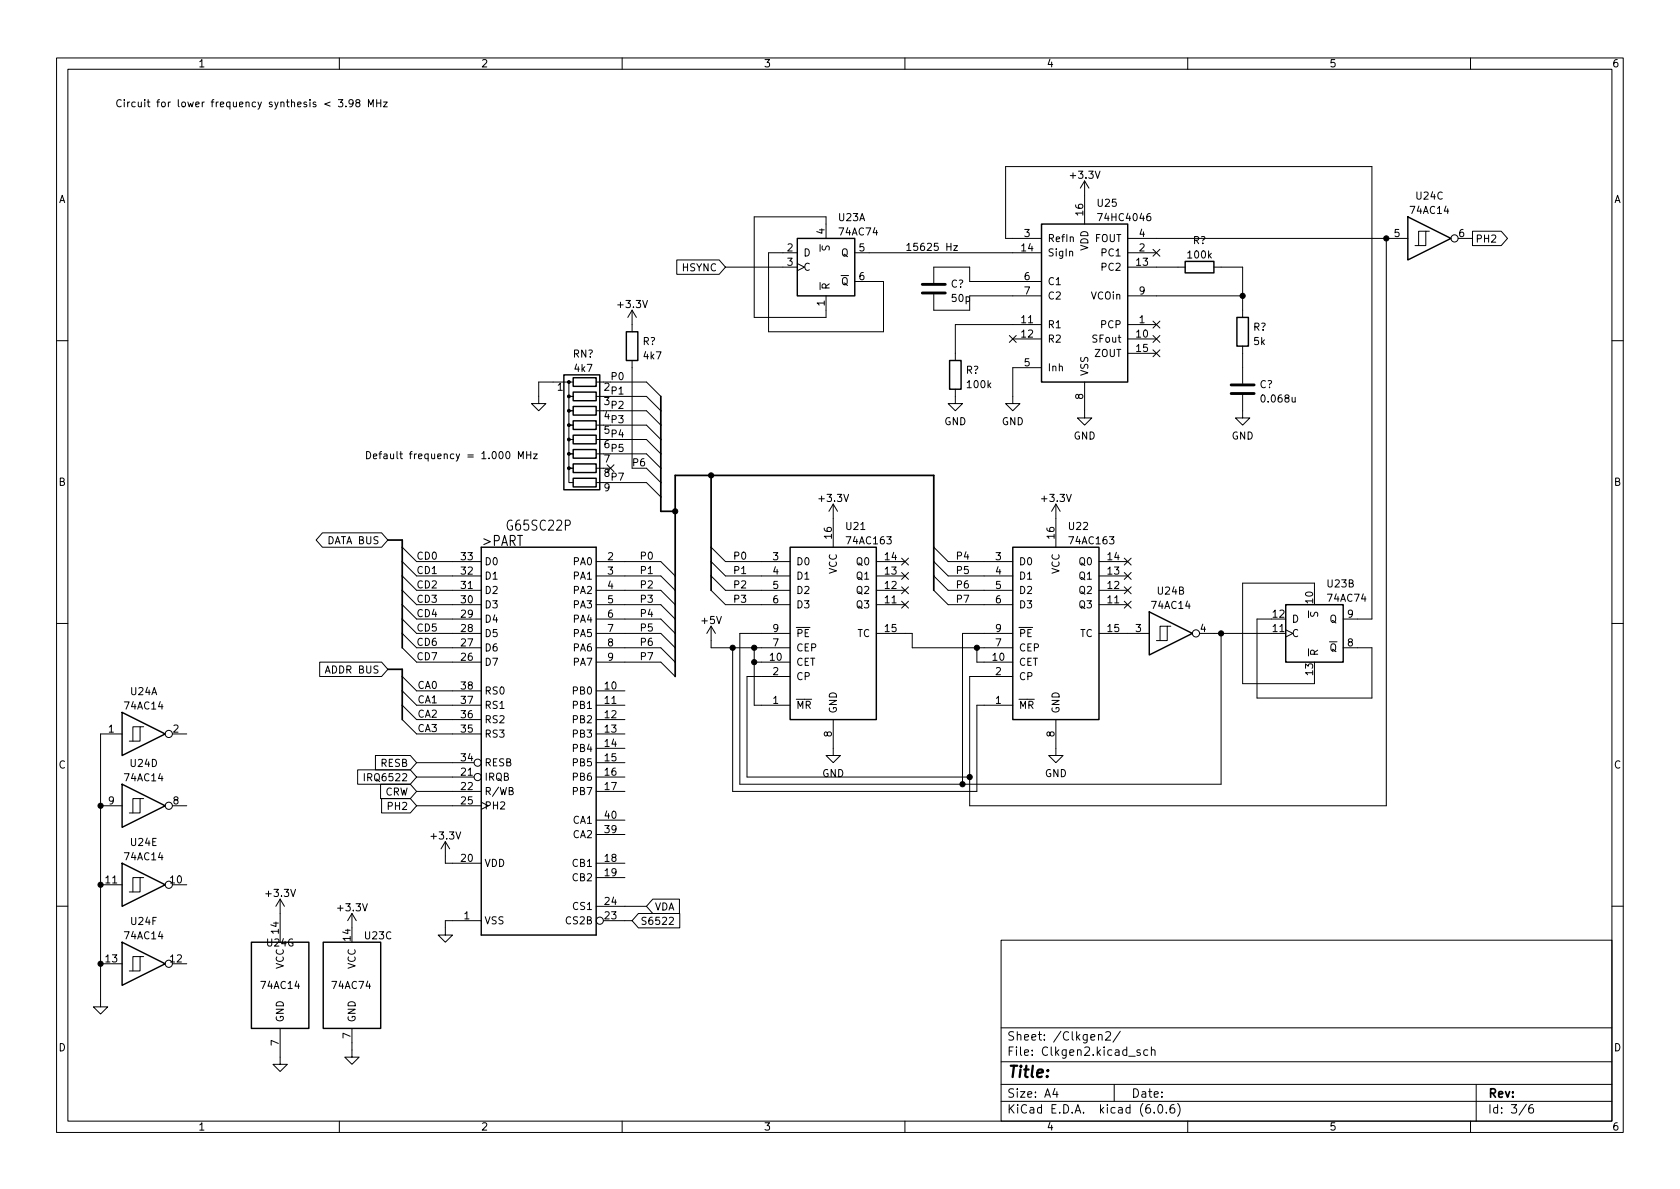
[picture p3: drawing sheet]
<svg xmlns="http://www.w3.org/2000/svg" width="297mm" height="210mm" viewBox="0 0 297 210" stroke-linecap="round" stroke-linejoin="round" font-family="sans-serif">
<g fill="none" stroke="#000" stroke-width=".18">
<path d="M10 10.2h277v190.1h-277zM12 12.2h273v186.1h-273zM59.8 17.6h.8l-.4 .5 .4 .1v.6l-.2 .1-.6-.1M60 10.2v2M61.2 18.8v.1M62.4 18.2l-.2 .2h-.3l-.2-.2 .1-.5 .4-.1 .2 .1a.84 .84 0 0 1-.3 1.2h-.3M63.2 18.2l-.3-.3 .1-.2 .2-.1 .3 .1 .1 .2v.1l-.6 .2-.1 .2v.2l.3 .3h.2l.2-.3v-.3l-.2-.1M65.1 18.9v-1.3l.5 .9 .4-.9v1.3M66.6 17.6v1.3M66.6 18.2h.7M67.3 17.6v1.3M67.8 18h.7l-.7 .9h.7"/>
<path d="M110 10.2v2M160 10.2v2M210 10.2v2M260 10.2v2M191.8 32l-.8 1.3M191.8 32v7.6M191.8 32l.7 1.3M111.8 54.9l-.8 1.2M111.8 54.9v3.8M111.8 54.9l.7 1.2M119.7 46h7.5l1.1 1.2-1.1 1.3h-7.5zM128.3 47.2h12.7"/>
<path d="M141 46.6l1.2 .6-1.2 .7M141 44.7h-5.1v14h20.3v-8.9h-5.1M145 43.3v1.2M145.4 43.5v.5l.1 .2h.3l.3-.6 .3-.1 .2 .2v.5M146 42.2v-3.9h-12.7v17.8h12.7v-3.8M151.1 44.7h33M165.1 52.1v2.8h6.3v-2.6h12.7M168.6 43.4h.7l-.7 .9h.7M178.5 59.3l1.2 1.2M179.1 59.9h5M179.7 59.3l-1.2 1.2M184.1 57.4h-15.2v6.3"/>
<path d="M184.1 49.8h-12.7v-2.6h-6.3v2.8M184.1 42.2h-6.3v-12.7h64.8v80h-5.1M199.4 44.7h5.1M199.4 47.2h10.1M199.4 57.4h5.1M199.4 59.9h5.1M199.4 42.2h49.5M199.4 52.3h20.3M203.9 59.3l1.2 1.2M203.9 44.1l1.2 1.2M203.9 56.8l1.2 1.2M205.1 59.3l-1.2 1.2"/>
<path d="M205.1 44.1l-1.2 1.2M205.1 56.8l-1.2 1.2M214.6 47.2h5.1v8.9M245.1 42.2v100.3h-73.7v-22.9h7.7M252.1 40.9h-1.3v2.5M252.7 40.9h-.6v2.5h-1.9M257.8 42.2h2.5M260.3 40.9h5.1l1.1 1.3-1.1 1.2h-5.1zM10 60.2h2M64.8 79.8a.64 .64 0 0 1 .7 .7 .64 .64 0 0 1-.7 .6zM67.5 79.8l-.3 .2v1.1M100.3 67.6h-5.1v3.8h1.3l-1.3 1.2-1.2-1.2h1.2"/>
<path d="M101.3 67.6h-.7v2.5h.7h-.7v2.5h.7h-.7v2.6h.7h-.7v2.5h.7h-.7v2.6h.7h-.7v2.5h.7h-.7v2.5h.7M105.4 67.6h1.3M105.4 70.1h1.3M105.4 72.6h1.3M105.4 75.2h1.3M105.4 77.7h1.3M107.9 67.6h6.4l2.5 2.5M107.9 70.1h6.4l2.5 2.5M107.9 72.6h6.4l2.5 2.6M107.9 75.2h6.4l2.5 2.5M107.9 77.7h6.4l2.5 2.6M111.8 63.7v19.1"/>
<path d="M168.9 68.8v2.6h1.3l-1.3 1.2-1.3-1.2h1.3M184.1 65h-5v6.4h1.2l-1.2 1.2-1.3-1.2h1.3M191.8 67.6v6.3h1.2l-1.2 1.3-1.3-1.3h1.3M199.4 62.5h5.1M203.9 61.9l1.2 1.2M205.1 61.9l-1.2 1.2M219.7 69.8v4.1h1.3l-1.3 1.3-1.3-1.3h1.3M219.7 61.2v6.6M285 60.2h2M57 94.2h10.5l1.1 1.3-1.1 1.3h-10.5l-1.1-1.3zM66 80.7l.6-.1v-.3h-.4l-.2 .2 .1 .6h.5M67 80.3h.5"/>
<path d="M67.9 80.3h.5v.8M68.4 80.6h-.4l-.2 .2 .2 .3h.4M69 80.3l.1 .8h.3l.2-.1M71.1 99.3l2.6 2.5h11.4M71.1 96.8l2.6 2.5h11.4M94.3 80.3h.7l-.7 .8h.7M105.4 80.3h1.3M105.4 82.8h1.3M105.4 85.3h1.3M105.4 99.3h11.4l2.6 2.5M107.3 82.2l1.3 1.2M107.9 80.3h6.4l2.5 2.5"/>
<path d="M107.9 85.3h6.4l2.5 2.6M108.6 82.2l-1.3 1.2M114.3 82.8l2.5 2.5M125.7 99.3l2.6 2.5h11.4M125.7 96.8l2.6 2.5h11.4M147.3 89.1l-.7 1.3M147.3 89.1v7.7M147.3 89.1l.8 1.3M154.9 99.3h5.1M159.4 98.7l1.2 1.2M160.6 98.7l-1.2 1.2M165.1 99.3l2.5 2.5h11.5"/>
<path d="M165.1 96.8l2.5 2.5h11.5M186.7 89.1v7.7M186.7 89.1l-.8 1.3M186.7 89.1l.8 1.3M194.3 99.3h5.1M198.8 98.7l1.2 1.2M200 98.7l-1.2 1.2M10 110.2h2M56.5 117.1h11l1.1 1.3-1.1 1.2h-11zM71.1 109.5l2.6 2.5h11.4M71.1 112l2.6 2.5h11.4M71.1 106.9l2.6 2.6h11.4"/>
<path d="M71.1 114.5l2.6 2.6h11.4M71.1 104.4l2.6 2.5h11.4M71.1 101.8l2.6 2.6h11.4M71.1 119.6l2.6 2.6h11.4M105.4 112h11.4l2.6 2.5M105.4 114.5h11.4l2.6 2.6M105.4 109.5h11.4l2.6 2.5M105.4 117.1h11.4l2.6 2.5M105.4 106.9h11.4l2.6 2.6M105.4 104.4h11.4l2.6 2.5M105.4 101.8h11.4l2.6 2.6M125.7 110.7l-.7 1.3"/>
<path d="M125.7 110.7v3.8h14M125.7 110.7l.8 1.3M125.7 104.4l2.6 2.5h11.4M125.7 101.8l2.6 2.6h11.4M129.5 114.5v25.4h43.2v-15.2h6.4M133.3 114.5v10.2h6.4M133.3 117.1h6.4M139.7 112h-8.9v26.7h85.1v-26.7M139.7 119.6h-7.6v17.8h39.3M154.9 112h6.4v2.5h17.8M154.9 106.9h5.1M154.9 104.4h5.1"/>
<path d="M154.9 101.8h5.1M159.4 103.8l1.2 1.2M159.4 106.3l1.2 1.2M159.4 101.2l1.2 1.3M160.6 106.3l-1.2 1.2M160.6 103.8l-1.2 1.2M160.6 101.2l-1.2 1.3M165.1 104.4l2.5 2.5h11.5M165.1 101.8l2.5 2.6h11.5M172.7 114.5v2.6h6.4M179.1 112h-8.9v26.7M194.3 112h8.9"/>
<path d="M194.3 106.9h5.1M194.3 104.4h5.1M194.3 101.8h5.1M198.8 106.3l1.2 1.2M198.8 103.8l1.2 1.2M198.8 101.2l1.2 1.3M200 106.3l-1.2 1.2M200 103.8l-1.2 1.2M200 101.2l-1.2 1.3M206.4 110.7h-1.3v2.6M207 110.7h-.6v2.6h-1.9M212.1 112h15.2"/>
<path d="M224.8 109.5h-2.6v13.9h20.4v-8.9h-5.1M227.3 111.4l1.3 .6-1.3 .6M231.4 108v1.2M231.8 108.3l-.1 .4 .1 .2h.4l.2-.5 .3-.1 .3 .2-.1 .5M232.4 104.4v-1.3h-12.7v17.8h12.7v-1.3M285 110.2h2M21.6 129.8h-3.8v48.2h1.2l-1.2 1.3-1.3-1.3h1.3M24.8 128.5h-1.3v2.6M25.4 128.5h-.6v2.6h-1.9M30.5 129.8h2.5M63.2 136.1h9.3l1.2 1.3-1.2 1.3h-9.3zM64.4 136.8v1.3"/>
<path d="M66.4 133.6h6.1l1.2 1.3-1.2 1.2h-6.1zM67.3 138.7h5.2l1.2 1.2-1.2 1.3h-5.2zM71.1 122.2l2.6 2.5h11.4M71.1 124.7l2.6 2.5h11.4M71.1 127.2l2.6 2.6h11.4M73.7 134.9h10.1M73.7 137.4h10.1M73.7 139.9h11.4M105.4 124.7h5.1M105.4 122.2h5.1M105.4 127.2h5.1M105.4 129.8h5.1"/>
<path d="M105.4 132.3h5.1M105.4 134.9h5.1M105.4 137.4h5.1M105.4 139.9h5.1M147.3 127.2v6.4h1.3l-1.3 1.3-1.3-1.3h1.3M186.7 127.2v6.4h1.3l-1.3 1.3-1.3-1.3h1.3M17.8 142.5h3.8M17.8 156.5h3.8M24.8 155.2h-1.3v2.5M24.8 141.2h-1.3v2.6M25.4 155.2h-.6v2.5h-1.9M25.4 141.2h-.6v2.6h-1.9"/>
<path d="M30.5 142.5h2.5M30.5 156.5h2.5M49.5 159l-.7 1.3M49.5 159v7.6M49.5 159l.8 1.3M67.5 141.2h5l1.2 1.3-1.2 1.3h-5zM73.7 142.5h11.4M78.7 148.8l-.7 1.3M78.7 148.8v3.8h6.4M78.7 148.8l.8 1.3M85.1 141.9l1.3 .6-1.3 .6M105.4 152.6h5.1"/>
<path d="M105.4 155.2h5.1M105.4 147.6h5.1M105.4 145h5.1M115.4 159h4.7v2.5h-4.7l-1.1-1.2zM10 160.2h2M17.8 170.4h3.8M24.8 169.2h-1.3v2.5M25.4 169.2h-.6v2.5h-1.9M30.5 170.4h2.5M62.2 161.5l-.7 1.3M62.2 161.5v2.6M62.2 161.5l.8 1.3"/>
<path d="M85.1 162.8h-6.4v2.5h1.3l-1.3 1.3-1.2-1.3h1.2M105.4 160.3h8.9M106.7 162.8h5.1M112.9 161.5h7.3v2.6h-7.3l-1.1-1.3zM118.3 162.3l.5-.1 .3 .4-.8 .9h.8M177 166.3h108v32h-108zM285 160.2h2M49.5 181.9v6.3h1.3l-1.3 1.3-1.2-1.3h1.2M60 198.3v2M62.2 181.9v5h1.3l-1.3 1.3-1.2-1.3h1.2M110 198.3v2M160 198.3v2"/>
<path d="M177 194.8h108M177 191.8h108M177 187.8h108M177 181.8h108M186.5 192.5l-.4 1h1M186.9 193v1M194.2 183.1l.2-.2 .4 .1 .1 .9M194.2 182.9v1M195.5 182.6l.6-.2 .2 .2 .1 .3-1 1h1M197 191.8v3M198.1 182.4l-1.3 1.9M199.6 186.8h1.1"/>
<path d="M201.6 185.7l-.4-.1-.2 .2 .1 .3 .5 .1v.4h-.6M202.9 185.7l-.4-.1-.3 .3v.4l.2 .3h.5M203.6 185.8l.2-.2 .3 .1 .1 .9M203.6 185.1v1.5M204.1 196.7v.1M204.9 195.4l.2-.1a.81 .81 0 0 1 .6 .7 .81 .81 0 0 1-.3 .8h-.2a.81 .81 0 0 1-.6-.6 .81 .81 0 0 1 .3-.8zM206.2 196.7v.1M207.6 195.3a.59 .59 0 0 0-.7 .7v.5l.1 .3h.4l.2-.1 .1-.5-.1-.2-.5-.1-.2 .3M208.2 195.1a1.72 1.72 0 0 1 0 2.3M210 198.3v2M260 198.3v2M261 191.8v6.5"/>
<path d="M269.9 195.3l-1.3 1.9M271 195.3a.6 .6 0 0 0-.7 .7v.5l.1 .3h.5l.2-.1 .1-.5-.2-.2-.4-.1-.3 .3"/>
<circle cx="257.2" cy="42.2" r=".63"/>
<circle cx="211.5" cy="112" r=".63"/>
<circle cx="29.8" cy="129.8" r=".63"/>
<circle cx="84.5" cy="134.9" r=".63"/>
<circle cx="84.5" cy="137.4" r=".63"/>
<circle cx="29.8" cy="156.5" r=".63"/>
<circle cx="29.8" cy="142.5" r=".63"/>
<circle cx="29.8" cy="170.4" r=".63"/>
<circle cx="106" cy="162.8" r=".63"/>
</g>
<g fill="none" stroke="#000" stroke-width=".25">
<path d="M184.1 39.6h15.3v28h-15.3zM248.9 38.3l7.6 3.9-7.6 3.8zM110.7 58.7h2.1v5h-2.1zM141 42.2h10.1v10.1h-10.1zM209.5 46.2h5.1v2.1h-5.1zM218.7 56.1h2v5.1h-2zM99.7 66.3h6.3v20.3h-6.3zM101.3 66.8h4.1v1.5h-4.1zM101.3 69.3h4.1v1.6h-4.1zM101.3 71.9h4.1v1.5h-4.1zM101.3 74.4h4.1v1.5h-4.1zM101.3 77h4.1v1.5h-4.1z"/>
<path d="M101.3 79.5h4.1v1.5h-4.1zM167.9 63.7h2v5.1h-2zM85.1 96.8h20.3v68.5h-20.3zM101.3 82h4.1v1.6h-4.1zM101.3 84.6h4.1v1.5h-4.1zM139.7 96.8h15.2v30.4h-15.2zM179.1 96.8h15.2v30.4h-15.2zM203.2 108.2l7.6 3.8-7.6 3.8zM227.3 106.9h10.2v10.2h-10.2zM21.6 126l7.6 3.8-7.6 3.8zM21.6 138.7l7.6 3.8-7.6 3.8zM21.6 152.6l7.6 3.9-7.6 3.8z"/>
<path d="M21.6 166.6l7.6 3.8-7.6 3.8zM44.4 166.6h10.2v15.3h-10.2zM57.1 166.6h10.2v15.3h-10.2z"/>
</g>
<g fill="#000" stroke="#000" stroke-width=".18">
<circle cx="219.7" cy="52.3" r=".46"/>
<circle cx="245.1" cy="42.2" r=".46"/>
<circle cx="100.6" cy="70.1" r=".25"/>
<circle cx="100.6" cy="75.2" r=".25"/>
<circle cx="100.6" cy="67.6" r=".25"/>
<circle cx="100.6" cy="77.7" r=".25"/>
<circle cx="100.6" cy="72.6" r=".25"/>
<circle cx="100.6" cy="82.8" r=".25"/>
<circle cx="100.6" cy="80.3" r=".25"/>
<circle cx="119.4" cy="90.4" r=".46"/>
<circle cx="125.7" cy="84.1" r=".46"/>
<circle cx="129.5" cy="114.5" r=".46"/>
<circle cx="133.3" cy="117.1" r=".46"/>
<circle cx="133.3" cy="114.5" r=".46"/>
<circle cx="172.7" cy="114.5" r=".46"/>
<circle cx="215.9" cy="112" r=".46"/>
<circle cx="170.2" cy="138.7" r=".46"/>
<circle cx="171.4" cy="137.4" r=".46"/>
<circle cx="17.8" cy="142.5" r=".46"/>
<circle cx="17.8" cy="156.5" r=".46"/>
<circle cx="17.8" cy="170.4" r=".46"/>
</g>
<path d="M163.1 51.8h4M163.1 50.3h4M217.7 69.6h4M217.7 68.1h4" fill="none" stroke="#000" stroke-width=".51"/>
<path d="M116.8 70.1v20.3h2.6M68.6 95.5h2.5v19M125.7 84.1v20.3M68.6 118.4h2.5v8.8M165.1 104.4v-20.3h-45.7v35.5" fill="none" stroke="#000" stroke-width=".3"/>
<text font-size="2.8" x="178" y="190.6">Title:</text>
<g font-size="2.5">
<text x="89.9" y="93.8">G65SC22P</text>
<text x="85.4" y="96.5">&gt;PART</text>
</g>
<g font-size="2.1">
<text x="178" y="184">Sheet: /Clkgen2/</text>
<text x="178" y="186.7">File: Clkgen2.kicad_sch</text>
<text x="178" y="196.9">KiCad E.D.A. kicad (6.0.6)</text>
<text x="178" y="194.1">Size: A4</text>
<text x="200" y="194.1">Date:</text>
<text x="263" y="194.1">Rev:</text>
<text x="263" y="196.9">Id: 3/6</text>
</g>
<g font-size="1.8">
<text x="35" y="11.9">1</text>
<text x="85" y="11.9">2</text>
<text x="135" y="11.9">3</text>
<text x="185" y="11.9">4</text>
<text x="235" y="11.9">5</text>
<text x="285" y="11.9">6</text>
<text x="20.3" y="18.9">Circuit for lower frequency synthesis &lt; 3.98 MHz</text>
<text x="10.3" y="35.9">A</text>
<text x="189.4" y="31.6">+3.3V</text>
<text x="250.5" y="35.3">U24C</text>
<text x="285.3" y="35.9">A</text>
<text x="145.8" y="41.4" transform="rotate(-90 145.8 41.4)">4</text>
<text x="148.3" y="39.1">U23A</text>
<text x="148.5" y="41.6">74AC74</text>
<text x="181.1" y="41.9">3</text>
<text x="191.5" y="38.1" transform="rotate(-90 191.5 38.1)">16</text>
<text x="194.1" y="36.6">U25</text>
<text x="194.6" y="39.1">74HC4046</text>
<text x="201.4" y="41.9">4</text>
<text x="246.5" y="41.9">5</text>
<text x="249.5" y="37.8">74AC14</text>
<text x="258" y="41.9">6</text>
<text x="120.7" y="48">HSYNC</text>
<text x="139.2" y="44.4">2</text>
<text x="139.2" y="47">3</text>
<text x="142" y="45.3">D</text>
<text x="142" y="47.9">C</text>
<text x="148.7" y="45.3">Q</text>
<text x="151.9" y="44.4">5</text>
<text x="160" y="44.3">15625 Hz</text>
<text x="180.6" y="44.4">14</text>
<text x="185.2" y="45.3">SigIn</text>
<text x="185.2" y="42.8">RefIn</text>
<text x="192.4" y="44.4" transform="rotate(-90 192.4 44.4)">VDD</text>
<text x="193.6" y="42.8">FOUT</text>
<text x="194.9" y="47.9">PC2</text>
<text x="194.9" y="45.3">PC1</text>
<text x="200.9" y="47">13</text>
<text x="201.4" y="44.4">2</text>
<text x="210.1" y="45.7">100k</text>
<text x="210.9" y="43.2">R?</text>
<text x="260.8" y="42.9">PH2</text>
<text x="146.7" y="51.3" transform="rotate(-90 146.7 51.3)">~{R}</text>
<text x="147.4" y="50.4">~{Q}</text>
<text x="151.9" y="49.5">6</text>
<text x="168.1" y="50.8">C?</text>
<text x="168.4" y="53.4">50p</text>
<text x="181.1" y="49.5">6</text>
<text x="181.1" y="52.1">7</text>
<text x="185.2" y="50.4">C1</text>
<text x="185.2" y="53">C2</text>
<text x="193" y="53">VCOin</text>
<text x="201.4" y="52.1">9</text>
<text x="109.4" y="54.5">+3.3V</text>
<text x="145.8" y="54.1" transform="rotate(-90 145.8 54.1)">1</text>
<text x="180.6" y="57.1">11</text>
<text x="180.6" y="59.7">12</text>
<text x="185.2" y="58">R1</text>
<text x="194.7" y="58">PCP</text>
<text x="200.9" y="59.7">10</text>
<text x="201.4" y="57.1">1</text>
<text x="221.6" y="58.5">R?</text>
<text x="101.3" y="63.2">RN?</text>
<text x="101.6" y="65.8">4k7</text>
<text x="113.6" y="61">R?</text>
<text x="113.9" y="63.5">4k7</text>
<text x="181.1" y="64.8">5</text>
<text x="185.2" y="60.6">R2</text>
<text x="185.2" y="65.7">Inh</text>
<text x="193.4" y="60.6">SFout</text>
<text x="193.6" y="63.1">ZOUT</text>
<text x="200.9" y="62.2">15</text>
<text x="221.7" y="61">5k</text>
<text x="98.6" y="69.1">1</text>
<text x="106.8" y="69.1">2</text>
<text x="106.8" y="71.6">3</text>
<text x="108.3" y="69.7">P1</text>
<text x="108.3" y="67.2">P0</text>
<text x="170.8" y="66.1">R?</text>
<text x="171.1" y="68.6">100k</text>
<text x="191.5" y="70.6" transform="rotate(-90 191.5 70.6)">8</text>
<text x="192.4" y="66.5" transform="rotate(-90 192.4 66.5)">VSS</text>
<text x="222.7" y="68.6">C?</text>
<text x="223.3" y="71.2">0.068u</text>
<text x="106.8" y="74.2">4</text>
<text x="106.8" y="76.7">5</text>
<text x="108.3" y="77.4">P4</text>
<text x="108.3" y="72.3">P2</text>
<text x="108.3" y="74.8">P3</text>
<text x="166.9" y="75.2">GND</text>
<text x="177.1" y="75.2">GND</text>
<text x="189.8" y="77.7">GND</text>
<text x="217.7" y="77.7">GND</text>
<text x="69.7" y="81.2">Default frequency = 1.000 MHz</text>
<text x="106.8" y="79.2">6</text>
<text x="106.8" y="81.8">7</text>
<text x="108.3" y="79.9">P5</text>
<text x="112.1" y="82.4">P6</text>
<text x="10.3" y="85.9">B</text>
<text x="106.8" y="84.3">8</text>
<text x="106.8" y="86.9">9</text>
<text x="108.3" y="85">P7</text>
<text x="145" y="88.7">+3.3V</text>
<text x="184.4" y="88.7">+3.3V</text>
<text x="285.3" y="85.9">B</text>
<text x="147.1" y="95.2" transform="rotate(-90 147.1 95.2)">16</text>
<text x="149.7" y="93.7">U21</text>
<text x="186.4" y="95.2" transform="rotate(-90 186.4 95.2)">16</text>
<text x="189" y="93.7">U22</text>
<text x="58" y="96.2">DATA BUS</text>
<text x="73.9" y="101.5">CD1</text>
<text x="73.9" y="99">CD0</text>
<text x="81.6" y="101.6">32</text>
<text x="81.6" y="99.1">33</text>
<text x="85.6" y="99.9">D0</text>
<text x="101.5" y="99.9">PA0</text>
<text x="107.5" y="99.1">2</text>
<text x="107.5" y="101.6">3</text>
<text x="113" y="101.5">P1</text>
<text x="113" y="99">P0</text>
<text x="129.5" y="101.5">P1</text>
<text x="129.5" y="99">P0</text>
<text x="136.7" y="99.1">3</text>
<text x="136.7" y="101.6">4</text>
<text x="140.7" y="99.9">D0</text>
<text x="148" y="101.5" transform="rotate(-90 148 101.5)">VCC</text>
<text x="149.9" y="96.2">74AC163</text>
<text x="151.6" y="99.9">Q0</text>
<text x="156.5" y="101.6">13</text>
<text x="156.5" y="99.1">14</text>
<text x="168.9" y="99">P4</text>
<text x="168.9" y="101.5">P5</text>
<text x="176" y="99.1">3</text>
<text x="176" y="101.6">4</text>
<text x="180.1" y="99.9">D0</text>
<text x="187.3" y="101.5" transform="rotate(-90 187.3 101.5)">VCC</text>
<text x="189.3" y="96.2">74AC163</text>
<text x="190.9" y="99.9">Q0</text>
<text x="195.9" y="101.6">13</text>
<text x="195.9" y="99.1">14</text>
<text x="73.9" y="104">CD2</text>
<text x="73.9" y="106.6">CD3</text>
<text x="81.6" y="106.7">30</text>
<text x="81.6" y="104.1">31</text>
<text x="85.6" y="107.6">D3</text>
<text x="85.6" y="105">D2</text>
<text x="85.6" y="102.5">D1</text>
<text x="101.5" y="102.5">PA1</text>
<text x="101.5" y="105">PA2</text>
<text x="101.5" y="107.6">PA3</text>
<text x="107.5" y="104.1">4</text>
<text x="107.5" y="106.7">5</text>
<text x="113" y="104">P2</text>
<text x="113" y="106.6">P3</text>
<text x="129.5" y="106.6">P3</text>
<text x="129.5" y="104">P2</text>
<text x="136.7" y="104.1">5</text>
<text x="136.7" y="106.7">6</text>
<text x="140.7" y="102.5">D1</text>
<text x="140.7" y="105">D2</text>
<text x="140.7" y="107.6">D3</text>
<text x="151.6" y="107.6">Q3</text>
<text x="151.6" y="105">Q2</text>
<text x="151.6" y="102.5">Q1</text>
<text x="156.5" y="106.7">11</text>
<text x="156.5" y="104.1">12</text>
<text x="168.9" y="104">P6</text>
<text x="168.9" y="106.6">P7</text>
<text x="176" y="104.1">5</text>
<text x="176" y="106.7">6</text>
<text x="180.1" y="102.5">D1</text>
<text x="180.1" y="105">D2</text>
<text x="180.1" y="107.6">D3</text>
<text x="190.9" y="107.6">Q3</text>
<text x="190.9" y="105">Q2</text>
<text x="190.9" y="102.5">Q1</text>
<text x="195.9" y="106.7">11</text>
<text x="195.9" y="104.1">12</text>
<text x="203.8" y="107.7">74AC14</text>
<text x="204.7" y="105.1">U24B</text>
<text x="232.2" y="106.6" transform="rotate(-90 232.2 106.6)">10</text>
<text x="234.8" y="103.9">U23B</text>
<text x="234.9" y="106.4">74AC74</text>
<text x="73.9" y="111.7">CD5</text>
<text x="73.9" y="109.1">CD4</text>
<text x="81.6" y="111.8">28</text>
<text x="81.6" y="109.2">29</text>
<text x="85.6" y="112.6">D5</text>
<text x="85.6" y="110.1">D4</text>
<text x="101.5" y="110.1">PA4</text>
<text x="101.5" y="112.6">PA5</text>
<text x="107.5" y="109.2">6</text>
<text x="107.5" y="111.8">7</text>
<text x="113" y="111.7">P5</text>
<text x="113" y="109.1">P4</text>
<text x="124.1" y="110.3">+5V</text>
<text x="136.7" y="111.8">9</text>
<text x="140.7" y="112.6">~{PE}</text>
<text x="151.6" y="112.6">TC</text>
<text x="156.5" y="111.8">15</text>
<text x="176" y="111.8">9</text>
<text x="180.1" y="112.6">~{PE}</text>
<text x="190.9" y="112.6">TC</text>
<text x="195.9" y="111.8">15</text>
<text x="200.8" y="111.8">3</text>
<text x="212.2" y="111.8">4</text>
<text x="225.1" y="111.8">11</text>
<text x="225.1" y="109.2">12</text>
<text x="228.3" y="112.6">C</text>
<text x="228.3" y="110.1">D</text>
<text x="235.1" y="110.1">Q</text>
<text x="238.3" y="109.2">9</text>
<text x="57.8" y="119.1">ADDR BUS</text>
<text x="73.9" y="114.2">CD6</text>
<text x="73.9" y="116.7">CD7</text>
<text x="81.6" y="116.8">26</text>
<text x="81.6" y="114.3">27</text>
<text x="85.6" y="117.7">D7</text>
<text x="85.6" y="115.2">D6</text>
<text x="101.5" y="115.2">PA6</text>
<text x="101.5" y="117.7">PA7</text>
<text x="107.5" y="114.3">8</text>
<text x="107.5" y="116.8">9</text>
<text x="113" y="114.2">P6</text>
<text x="113" y="116.7">P7</text>
<text x="136.2" y="116.8">10</text>
<text x="136.7" y="119.4">2</text>
<text x="136.7" y="114.3">7</text>
<text x="140.7" y="117.7">CET</text>
<text x="140.7" y="115.2">CEP</text>
<text x="175.5" y="116.8">10</text>
<text x="176" y="119.4">2</text>
<text x="176" y="114.3">7</text>
<text x="180.1" y="117.7">CET</text>
<text x="180.1" y="115.2">CEP</text>
<text x="232.2" y="119.3" transform="rotate(-90 232.2 119.3)">13</text>
<text x="233" y="116.1" transform="rotate(-90 233 116.1)">~{R}</text>
<text x="233.7" y="115.2">~{Q}</text>
<text x="238.3" y="114.3">8</text>
<text x="22.2" y="125.5">74AC14</text>
<text x="23.1" y="122.9">U24A</text>
<text x="73.9" y="124.4">CA1</text>
<text x="73.9" y="121.8">CA0</text>
<text x="81.6" y="124.5">37</text>
<text x="81.6" y="121.9">38</text>
<text x="85.6" y="125.3">RS1</text>
<text x="85.6" y="122.8">RS0</text>
<text x="101.5" y="122.8">PB0</text>
<text x="101.5" y="125.3">PB1</text>
<text x="107" y="121.9">10</text>
<text x="107" y="124.5">11</text>
<text x="136.7" y="124.5">1</text>
<text x="140.7" y="125.3">~{MR}</text>
<text x="140.7" y="120.3">CP</text>
<text x="176" y="124.5">1</text>
<text x="180.1" y="125.3">~{MR}</text>
<text x="180.1" y="120.3">CP</text>
<text x="19.2" y="129.5">1</text>
<text x="30.6" y="129.5">2</text>
<text x="73.9" y="129.4">CA3</text>
<text x="73.9" y="126.9">CA2</text>
<text x="81.6" y="129.5">35</text>
<text x="81.6" y="127">36</text>
<text x="85.6" y="130.4">RS3</text>
<text x="85.6" y="127.9">RS2</text>
<text x="101.5" y="127.9">PB2</text>
<text x="101.5" y="130.4">PB3</text>
<text x="107" y="127">12</text>
<text x="107" y="129.5">13</text>
<text x="147.1" y="130.3" transform="rotate(-90 147.1 130.3)">8</text>
<text x="148" y="126.2" transform="rotate(-90 148 126.2)">GND</text>
<text x="186.4" y="130.3" transform="rotate(-90 186.4 130.3)">8</text>
<text x="187.3" y="126.2" transform="rotate(-90 187.3 126.2)">GND</text>
<text x="10.3" y="135.9">C</text>
<text x="23.1" y="135.6">U24D</text>
<text x="67.3" y="135.6">RESB</text>
<text x="81.6" y="137.2">21</text>
<text x="81.6" y="134.6">34</text>
<text x="85.6" y="135.5">RESB</text>
<text x="101.5" y="133">PB4</text>
<text x="101.5" y="135.5">PB5</text>
<text x="107" y="132.1">14</text>
<text x="107" y="134.6">15</text>
<text x="107" y="137.2">16</text>
<text x="145.4" y="137.4">GND</text>
<text x="184.7" y="137.4">GND</text>
<text x="285.3" y="135.9">C</text>
<text x="19.2" y="142.2">9</text>
<text x="22.2" y="138.2">74AC14</text>
<text x="30.6" y="142.2">8</text>
<text x="65.2" y="138.1">IRQ6522</text>
<text x="68" y="140.7">CRW</text>
<text x="68.8" y="143.2">PH2</text>
<text x="81.6" y="139.7">22</text>
<text x="81.6" y="142.2">25</text>
<text x="85.6" y="138">IRQB</text>
<text x="85.6" y="140.6">R/WB</text>
<text x="85.6" y="143.1">PH2</text>
<text x="101.5" y="138">PB6</text>
<text x="101.5" y="140.6">PB7</text>
<text x="107" y="139.7">17</text>
<text x="23.2" y="149.6">U24E</text>
<text x="76.4" y="148.4">+3.3V</text>
<text x="101.4" y="148.2">CA2</text>
<text x="101.4" y="145.7">CA1</text>
<text x="107" y="147.3">39</text>
<text x="107" y="144.8">40</text>
<text x="22.2" y="152.1">74AC14</text>
<text x="81.6" y="152.4">20</text>
<text x="85.6" y="153.3">VDD</text>
<text x="101.4" y="153.3">CB1</text>
<text x="101.4" y="155.8">CB2</text>
<text x="107" y="152.4">18</text>
<text x="107" y="154.9">19</text>
<text x="18.7" y="156.2">11</text>
<text x="30.1" y="156.2">10</text>
<text x="47.2" y="158.6">+3.3V</text>
<text x="59.9" y="161.1">+3.3V</text>
<text x="101.5" y="160.9">CS1</text>
<text x="107" y="160">24</text>
<text x="115.7" y="161">VDA</text>
<text x="22.2" y="166.1">74AC14</text>
<text x="23.2" y="163.6">U24F</text>
<text x="47.2" y="167.4">U24G</text>
<text x="49.3" y="165.1" transform="rotate(-90 49.3 165.1)">14</text>
<text x="62" y="166.3" transform="rotate(-90 62 166.3)">14</text>
<text x="64.6" y="166.1">U23C</text>
<text x="82.1" y="162.6">1</text>
<text x="85.6" y="163.4">VSS</text>
<text x="100.2" y="163.4">CS2B</text>
<text x="107" y="162.6">23</text>
<text x="113.2" y="163.5">S6522</text>
<text x="18.7" y="170.2">13</text>
<text x="30.1" y="170.2">12</text>
<text x="50.2" y="171.4" transform="rotate(-90 50.2 171.4)">VCC</text>
<text x="62.9" y="171.4" transform="rotate(-90 62.9 171.4)">VCC</text>
<text x="46.3" y="174.9">74AC14</text>
<text x="58.9" y="174.9">74AC74</text>
<text x="10.3" y="185.9">D</text>
<text x="49.3" y="184.9" transform="rotate(-90 49.3 184.9)">7</text>
<text x="50.2" y="180.8" transform="rotate(-90 50.2 180.8)">GND</text>
<text x="62" y="183.6" transform="rotate(-90 62 183.6)">7</text>
<text x="62.9" y="180.8" transform="rotate(-90 62.9 180.8)">GND</text>
<text x="285.3" y="185.9">D</text>
<text x="35" y="199.9">1</text>
<text x="85" y="199.9">2</text>
<text x="135" y="199.9">3</text>
<text x="185" y="199.9">4</text>
<text x="235" y="199.9">5</text>
<text x="285" y="199.9">6</text>
</g>
</svg>
